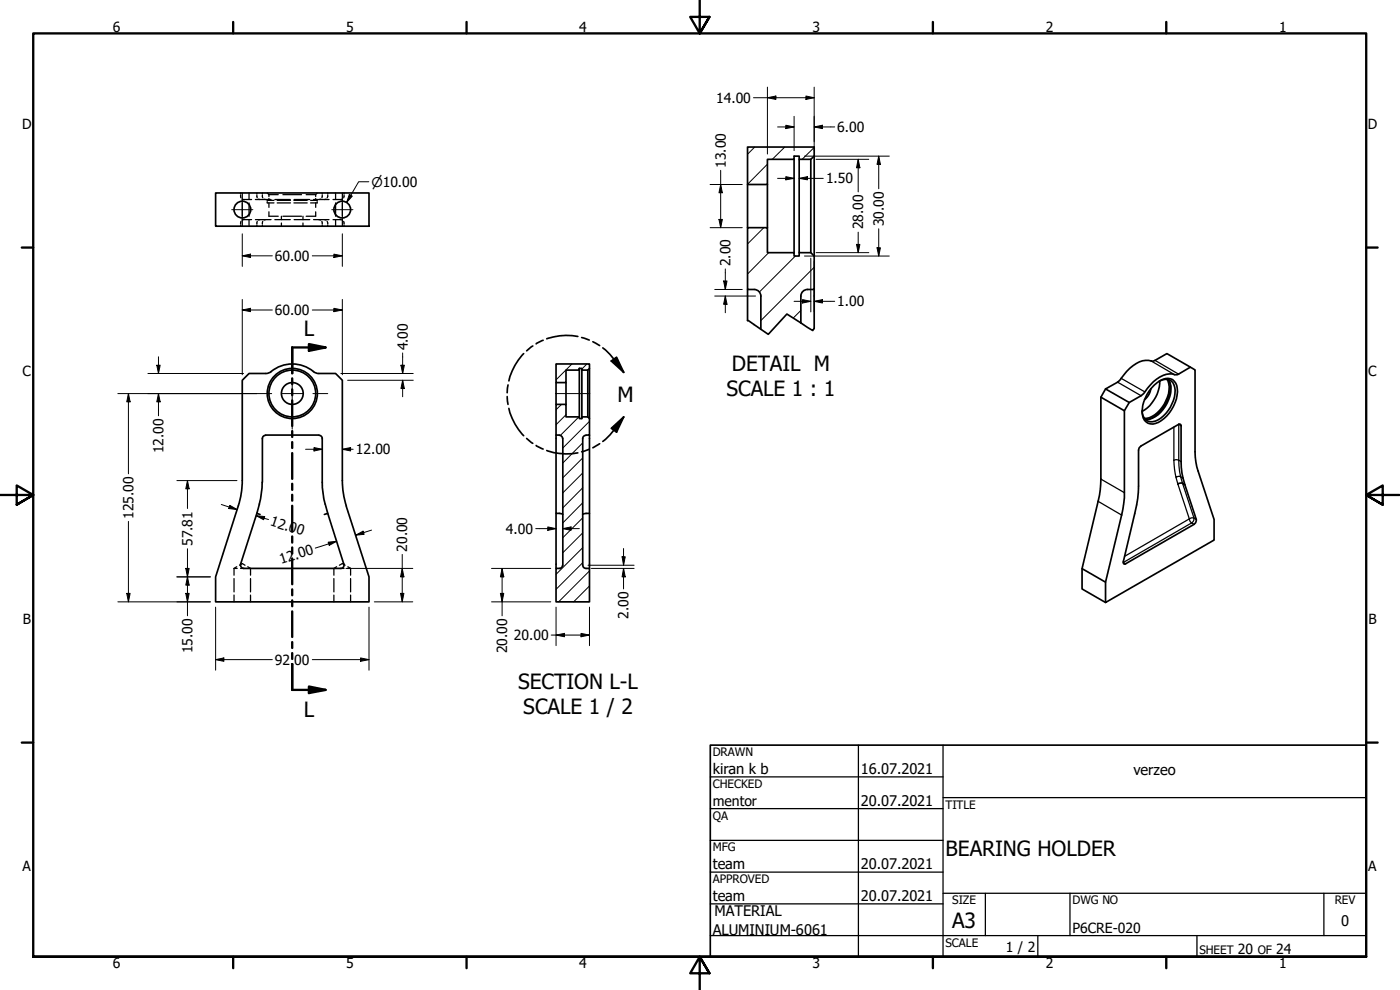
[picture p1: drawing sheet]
<svg xmlns="http://www.w3.org/2000/svg" width="420mm" height="297mm" viewBox="0 0 420 297" stroke-linecap="round" stroke-linejoin="round" font-family="sans-serif">
<!-- layer: Hatch (ANSI) -->
<g fill="none" stroke="#000" stroke-width=".3">
<path d="M226.5 44.1l-2.2 2.2M230.3 49.3l-6 6M235.5 44.1l-3.7 3.7M244.3 44.2l-3.6 3.6M229.2 68.3l-4.9 4.9M230.7 75.8l-6.4 6.4M238.7 76.8l-10.8 10.8M240.3 93.1l-2.2 2.3M244.3 80.2l-16 16M167.1 109.2l-.2 .3M171.6 109.2l-4.7 4.8M176.1 109.2l-1.5 1.5"/>
<path d="M168.5 121.3l-1.6 1.6M169.9 124.4l-3 3M173.7 125.1l-5.6 5.6M174.9 137.4l-6 6M174.9 132.9l-6 6M176.9 126.4l-8 8M174.9 159.9l-6 5.9M174.9 155.4l-6 5.9M174.9 150.9l-6 6M174.9 146.4l-6 6M174.9 141.9l-6 6M174.9 168.8l-8 8"/>
<path d="M174.9 164.3l-8 8M176.9 175.8l-4.8 4.8M176.9 171.3l-9.3 9.3M176.9 180.3l-.3 .3"/>
</g>
<!-- layer: Hidden (ANSI) -->
<g fill="none" stroke="#000" stroke-width=".38">
<path d="M72.2 58.5l.1 .9M72.2 57.9v.3M72.7 59.7l2.8 .2M72.7 57.9v2M74.7 57.9v2M76.6 59.9h4.7M77.1 58.5l.1 .9M77.1 57.9v.3M77.6 59.7l.4 .2M78.7 58.5l.2 .9M78.7 57.9v.3M79.2 59.7l.5 .2"/>
<path d="M80.2 57.9l.2 .2M80.5 58.2l.2 .2M80.7 58.4h2.8M80.7 58.4v.6M80.7 59.5v.6M82.5 59.9h4.6M84.9 58.4h5.6M88.3 59.9h4.7M91.9 58.4h2.8M94.1 59.9h4.6M94.7 58.4v.6M94.7 59.5v.6"/>
<path d="M94.9 58.2l-.2 .2M95.2 57.9l-.1 .2M96.2 59.7l-.5 .2M96.7 58.5l-.1 .9M96.7 57.9v.3M97.9 59.7l-.6 .2M98.4 58.5l-.2 .9M98.4 57.9v.3M100.7 57.9v2M102.7 59.7l-2.8 .2M102.7 57.9v2M103.3 58.5l-.2 .9"/>
<path d="M103.3 57.9v.3M72.2 67.5v.4M72.3 66.4l-.1 .8M72.7 60.9v4M72.7 65.9v2M74.7 60.9v4M74.7 65.9v2M75.5 65.9l-2.8 .1M76.6 65.9h4.7M77.1 67.5v.4M77.2 66.4l-.1 .8M78 65.9l-.4 .1"/>
<path d="M78.7 67.5v.4M78.9 66.4l-.2 .8M79.7 65.9l-.5 .1M80.2 60.6v.3h2M80.7 63.5v1.4h2.8M80.7 60.9v1.3M82.2 60.1h-2v.3M82.5 65.9h4.6M83.2 60.1h4M83.2 60.9h4M84.5 64.9v1M84.5 66.9v1"/>
<path d="M84.9 64.9h5.6M88.2 60.1h4M88.2 60.9h4M88.3 65.9h4.7M90.9 64.9v1M90.9 66.9v1M93.2 60.1h2v.3M94.1 65.9h4.6M94.7 63.5v1.4h-2.8M94.7 60.9v1.3M95.2 60.6v.3h-2M95.7 65.9l.5 .1"/>
<path d="M96.6 66.4l.1 .8M96.7 67.5v.4M97.3 65.9l.6 .1M98.2 66.4l.2 .8M98.4 67.5v.4M99.9 65.9l2.8 .1M100.7 60.9v4M100.7 65.9v2M102.7 60.9v4M102.7 65.9v2M103.1 66.4l.2 .8M103.3 67.5v.4"/>
<path d="M70.2 170.5h1M70.2 170.5v2.1M70.2 173.6v4M70.2 178.5v2.1M71.1 170l-.9 .5M71.9 169.6l.8-.5 .8 .5M72.2 170.5h1M74.4 170l.8 .5v2.1M75.2 173.6v4M75.2 178.5v2.1M100.2 173.6v4M100.2 178.5v2.1"/>
<path d="M101 170l-.8 .5v2.1M101.9 169.6l.8-.5 .9 .5M102.2 170.5h1.1M104.2 170.5h1M104.4 170l.8 .5M105.2 170.5v2.1M105.2 173.6v4M105.2 178.5v2.1"/>
</g>
<!-- layer: Visible (ANSI) -->
<g fill="none" stroke="#000" stroke-width=".51">
<path d="M64.7 57.9h46v10h-46zM224.3 55.4v12.9M230.3 55.4v12.9M238.3 47.8v28M239.8 47.8v28M243.3 47.8v28M244.3 46.8l-1 1h-3.5v-1h-1.5v1h-8v7.6h-6v-11.3h20v32.7M224.3 86.9v9.3M226.3 86.9h-2v-18.6h6v7.5h8v1h1.5v-1h3.5l1 1v10.1a3.6 3.6 0 0 0-3.4 .5l-.6 1.5v8M226.3 86.9a2 2 0 0 1 2 2v9.9M244.3 86.9v11.6M81.4 111.5a10.1 10.1 0 0 1 13 .2l1.3 .4h5l2 2v30.1"/>
<path d="M81.4 111.5l-1.6 .6h-5.1l-2 2v30.1a25 25 0 0 1-1.2 7.6l-6.8 21.3v7.5h46v-7.5l-7-22.1a25 25 0 0 1-1-6.8M166.9 109.2h10v1.3l-.5 .5h-1.8v-.5h-.7v.5h-4v3.8h-3zM166.9 114.8v6.5M169.9 114.8v6.5M173.9 111v14.1M174.6 111v14.1M176.4 111v14.1M176.9 110.5v15.1M330.4 119.2v24.5l-.2 3.3-.6 3.4-4.9 20.2 7.1 4.1M331.8 116.7l-1.4 2.5 7 4M345.4 116.6l-.7 1.9-1.2 1.4M346.4 115.6a5 5 0 0 1 5.5-1.7 4.4 4.4 0 0 1 1.4 4.7 10.9 10.9 0 0 1-6.5 8.4 3.1 3.1 0 0 1-4-3.3 11.9 11.9 0 0 1 3.6-8.1z"/>
<path d="M347.9 114.3a2.97 2.97 0 0 1 3.3-.2 2.97 2.97 0 0 1 1.5 3 10.5 10.5 0 0 1-6 9.3 2.86 2.86 0 0 1-3.9-3.2M348 114.3a10.6 10.6 0 0 1-5.2 9.1M350.2 113.8a7.6 7.6 0 0 1-.8 7.4 7.5 7.5 0 0 1-5.9 4.3M350.5 113.8a6.7 6.7 0 0 1-.2 7.2 8.1 8.1 0 0 1-5.9 4.8h-.7M351.1 114.8a10.8 10.8 0 0 1-6.4 11M357.3 110.2l-7.1-4.1-3.6 2a1.99 1.99 0 0 1-1.9 0 9.1 9.1 0 0 0-7.4 4.3l-1.9 2.3-3.6 2 7.1 4.1M78.7 131.6v14l-.4 3.2-.5 2.5M79.7 130.5h16M79.7 130.6a.98 .98 0 0 0-1 1M95.7 130.6a.98 .98 0 0 1 1 1M96.7 131.6v14l.3 3.2 .6 2.4M166.9 130.5v23.5h1l1 .4"/>
<path d="M167.9 130.6a.98 .98 0 0 1 .9 1M167.9 130.5h-1v-9.2h3v3.8h4v.5h.7v-.5h1.8l.5 .5v4.9h-1M168.9 131.6v38M174.9 131.6v38a.99 .99 0 0 0 1 .9h1v10.1h-10v-10.1h1M175.9 130.6a.98 .98 0 0 0-1 1M176.9 130.5v40M338.9 120.8l3.9-2.4a18.1 18.1 0 0 1 6.3-5.8 5.5 5.5 0 0 1 3.8-.2l.8-.1 3.6-2.1 1.3 .8 .1 26.1 .8 4.2 4.9 14.6v6.1l-32.6 18.8v-6.1l4.8-20.2 .6-3.4 .2-1.7v-26.2zM77.1 154l.9 .4M77.1 154l-4.9 15.3M77.9 151.2l-.8 2.8M97.6 151.2l5.6 18.1M98.4 154l-1.1 .4"/>
<path d="M166.9 154v16.5M176.9 154h-1l-1 .4M353.5 145.3l.3-.3a1.46 1.46 0 0 1 1.8 .5 20.8 20.8 0 0 1-1.1-7v-10.8l-.1-.3-.4-.2-11.6 6.6-.5 .6-.2 .7v10.7a32.9 32.9 0 0 1-1.1 8.3l-3.5 14.4 .1 .6 .4 .2 20.7-12 .5-.5 .2-.9-3.4-10.4M72.2 169.3l.2 .8 .8 .4h29.1l.8-.4 .1-.8M168.8 169.6a.98 .98 0 0 1-.9 .9M324.7 170.6v6.1l7.1 4.1"/>
<circle cx="72.7" cy="62.9" r="2.51"/>
<circle cx="102.7" cy="62.9" r="2.51"/>
<circle cx="87.7" cy="118.1" r="7.5"/>
<circle cx="87.7" cy="118.1" r="7"/>
<circle cx="87.7" cy="118.1" r="3.3"/>
</g>
<!-- layer: Break Line (ANSI) -->
<path d="M224.3 96.2l6.3 4.1 5.6-6.1 7.7 5 .4-.7" fill="none" stroke="#000" stroke-width=".51"/>
<!-- layer: Visible Narrow (ANSI) -->
<g fill="none" stroke="#000" stroke-width=".38">
<path d="M335.4 114.7l7.1 4M336.5 113.5l7.1 4.1M345.5 108.3l7.1 4.1M346.6 108.1l7.1 4.2M352.3 138.1l.7-.2 .8 .2M352.3 138.1l.6 5.1 .7-.3 .7 .2-.5-5M352.3 128.1v10M353.8 138.1l.7 .4M354.5 127.7l-.7-.4v10.8M329.6 150.4l7 4.1M330.4 143.7l7 4.1M352.9 143.2l4 12.5"/>
<path d="M355 143.4l-.7-.3 4 12.3M356.9 155.7l.2 .7 .5 .5M356.9 155.7l-19.4 11.2M357.6 156.9l-20.5 11.9 .7 .3M357.6 156.9l.7 .4M358.3 155.4h-.7l-.7 .3M358.3 155.4l-.2 1-.5 .5M358.3 155.4l.7 .5"/>
</g>
<!-- layer: Section Line (ANSI) -->
<g fill="none" stroke="#000" stroke-width=".7">
<path d="M87.7 113.5v1.8M87.7 116.8v1.8M92.7 103.2l5 1.1-5 1zM97.7 104.3h-10v7.7M87.7 120.1v7.7M87.7 129.3v1.8M87.7 132.6v1.8M87.7 135.9v7.8M87.7 145.1v1.9M87.7 148.4v1.8M87.7 151.8v7.7M87.7 161v1.8"/>
<path d="M87.7 164.3v1.8M87.7 167.6v7.7M87.7 176.8v1.8M87.7 180.1v1.8M87.7 183.4v7.7M87.7 192.6v1.8M87.7 195.9v1.8M87.7 199.2v7.8h10M92.7 206l5 1-5 .9z"/>
</g>
<g fill="#000">
<path d="M92.7 103.2l5 1.1-5 1z" fill-rule="evenodd"/>
<path d="M92.7 206l5 1-5 .9z" fill-rule="evenodd"/>
</g>
<!-- layer: Detail Boundary (ANSI) -->
<g fill="none" stroke="#000" stroke-width=".51">
<path d="M152.2 119l.3 2.3M152.5 115.5l-.3 2.3M157.2 106.1a17.7 17.7 0 0 0-4.5 8.2M159.9 103.8l-1.8 1.5M163 102.1l-2.1 1.1M173.4 101a18.2 18.2 0 0 0-9.3 .6M174.6 101.3l2.2 .7M177.9 102.5l2.1 1.2M180.9 104.4a27.2 27.2 0 0 1 6.3 7.3M183.5 108.3l1.5-1.1 2.2 4.5zM152.7 122.5a17.7 17.7 0 0 0 4.5 8.2M158.1 131.6l1.8 1.4"/>
<path d="M160.9 133.7l2.1 1M164.1 135.2a18.2 18.2 0 0 0 9.3 .7M176.8 134.8l-2.2 .8M180 133.1l-2.1 1.3M183.5 128.5l3.7-3.4-2.2 4.6zM187.2 125.1a27.2 27.2 0 0 1-6.3 7.3"/>
</g>
<g fill="#000">
<path d="M183.5 108.3l1.5-1.1 2.2 4.5z" fill-rule="evenodd"/>
<path d="M183.5 128.5l3.7-3.4-2.2 4.6z" fill-rule="evenodd"/>
</g>
<!-- layer: Border (ANSI) -->
<g fill="none" stroke="#000" stroke-width=".7">
<path d="M70 6.6v3.4M140 6.6v3.4M210 0v10l-2.9-4.9h5.8l-2.9 4.9 2.9-4.9M280 6.6v3.4M350 6.6v3.4M6.5 74.3h3.5M410 74.3h3.4M0 148.5h10l-5-2.8v5.7l5-2.9-5 2.9M420 148.5h-10l5-2.8v5.7l-5-2.9 5 2.9M6.5 222.8h3.5M410 222.8h3.4M10 287.1v-277.1h400v277.1h-400h400"/>
<path d="M70 287.1v3.4M140 287.1v3.4M212.9 292l-2.9-4.9 2.9 4.9h-5.8l2.9-4.9v9.9M280 287.1v3.4M350 287.1v3.4"/>
</g>
<!-- layer: Title (ANSI) -->
<g fill="none" stroke="#000" stroke-width=".38">
<path d="M213.2 233.1h69.8M257.6 223.6v63.5M283 239.3h127M283 223.6v63.5M213.2 242.6h69.8M213.2 252.1h69.8M213.2 261.7h69.8M213.2 271.2h69.8M283 268h127M295.7 268v12.7M321.1 268v12.7M397.3 268v12.7"/>
<path d="M213.2 280.7h196.8M311.5 280.7v6.4M359.2 280.7v6.4"/>
</g>
<path d="M213.2 223.6h196.8v63.5h-196.8z" fill="none" stroke="#000" stroke-width=".51"/>
<!-- layer: Center Mark (ANSI) -->
<path d="M72.7 59.7v6.4M102.7 59.7v6.4M69.5 62.9h6.4M99.6 62.9h6.3M77 118.1h4.5M84.5 118.1h6.4M87.7 107.4v4.5M87.7 114.9v6.4M93.9 118.1h4.5M87.7 124.3v4.5" fill="none" stroke="#000" stroke-width=".3"/>
<!-- layer: Centerline (ANSI) -->
<path d="M166.7 118.1h10.3" fill="none" stroke="#000" stroke-width=".3"/>
<!-- layer: Dimension (ANSI) -->
<g fill="none" stroke="#000" stroke-width=".3">
<path d="M226.1 29.3h18.2M230.3 29.3l2.6-.5v1zM230.3 26.1v20.1M233.4 38.1h4.9M235.8 37.6l2.5 .5-2.5 .5zM238.3 34.9v10.3M241.9 28.8l2.4 .5-2.4 .5zM244.3 38.1l2.5-.5v1zM244.3 26.1v19.1M244.3 38.1h6.2M104.8 58.3l.9 .6-1.7 1.9zM110.7 54.5h-3.1l-3.6 6.3"/>
<path d="M213.1 55.4h9.7M216.3 55.4l.5 2.4h-1zM216.3 51.1v17.2M233.4 53.5h4.9M235.8 53l2.5 .5-2.5 .5zM239.8 53.5l2.5-.5v1zM239.8 53.5h7.3M241.4 46.8h25.5M244.9 47.8h15.8M257.6 47.8l.5 2.5h-1.1zM257.6 47.8v9.8M263.7 46.8l.5 2.5h-1z"/>
<path d="M263.7 46.8v9.8M72.7 76.8l2.5-.6v1.1zM72.7 70.2v9.7M72.7 76.8h9M93.7 76.8h9M100.2 76.2l2.5 .6-2.5 .5zM102.7 70.2v9.7M213.1 68.3h9.7M215.8 65.8h1l-.5 2.5zM241.4 76.8h25.5M243.3 77.5v16.1M244.3 78.4v15.2"/>
<path d="M244.9 75.8h15.8M257 73.3h1.1l-.5 2.5zM257.6 69.6v6.2M263.2 74.3h1l-.5 2.5zM263.7 68.6v8.2M72.7 93l2.5-.5v1zM72.7 93h9M72.7 89.8v22.6M93.7 93h9M100.2 92.5l2.5 .5-2.5 .5zM102.7 89.8v22.6M214.5 86.9h8.3"/>
<path d="M214.5 88.8h12.3M217.2 84.3h1l-.5 2.6zM217.7 88.8l.5 2.5h-1zM217.7 80.7v6.2M217.7 88.8v5M238.3 90.4h5M240.9 89.9l2.4 .5-2.4 .5zM244.3 90.4l2.5-.5v1zM244.3 90.4h6.2M35.4 118.1h41.6M38.5 118.1l.6 2.5h-1.1zM38.5 118.1v24.1"/>
<path d="M44.4 112.1h28.7M47.1 109.6h1l-.5 2.5zM47.6 118.1l.5 2.5h-1zM47.6 107v5.1M47.6 118.1v6.7M102.3 112.1h21.7M104.3 114.1h19.7M120.3 109.6h1l-.5 2.5zM120.8 114.1l.5 2.5h-1zM120.8 105.9v6.2M120.8 114.1v4.9M91.7 134.8h5"/>
<path d="M94.2 134.3l2.5 .5-2.5 .5zM102.7 134.8l2.5-.5v1zM102.7 134.8h3.3M38.5 156.4v24.2M53.1 144.2h18M56.3 144.2l.5 2.5h-1zM56.3 144.2v8.4M66.4 151.4l4.8 1.5M69 151.6l2.2 1.3-2.6-.3zM76.9 154.7l2.5 .3-.3 .9zM76.9 154.7l3.7 1.2M111.5 159.1l-4.8 1.5"/>
<path d="M160.8 158.6h6.1M164.4 158.1l2.5 .5-2.5 .5zM168.9 158.6l2.5-.5v1zM168.9 158.6h5M38 178h1.1l-.6 2.6zM53.1 173.1h10M55.8 178h1l-.5 2.6zM55.8 170.5h1l-.5 2.6zM56.3 173.1l.5 2.5h-1zM56.3 164.6v20.2M98.5 162.7l2.5-.3-2.2 1.2zM101 162.4l-6.4 2.1"/>
<path d="M103.8 170.5h20.1M106.7 160.6l2.3-1.2 .3 .9zM120.2 178h1l-.5 2.6zM120.7 170.5l.5 2.6h-1zM120.7 166.4v14.2M147.5 170.5h17.8M150.2 178h1l-.5 2.6zM150.7 170.5l.5 2.6h-1zM150.7 170.5v14.3M176.5 169.6h13.8M177.5 170.5h12.8M186.7 167.1h.9l-.5 2.5z"/>
<path d="M187.1 170.5l.5 2.6h-.9zM187.1 164.6v5M187.1 170.5v6.2M35.4 180.6h27.7M64.7 197.9l2.5-.5v1zM64.7 197.9h17M64.7 182.2v18.9M93.7 197.9h17M108.2 197.4l2.5 .5-2.5 .5zM110.7 182.2v18.9M112.3 180.6h11.6M147.5 180.6h17.8"/>
<path d="M165.4 190.5h11.5M166.9 190.5l2.5-.5v1.1zM166.9 182.2v11.5M174.4 190l2.5 .5-2.5 .6zM176.9 182.2v11.5"/>
</g>
<g fill="#000">
<path d="M230.3 29.3l2.6-.5v1z" fill-rule="evenodd"/>
<path d="M235.8 37.6l2.5 .5-2.5 .5z" fill-rule="evenodd"/>
<path d="M241.9 28.8l2.4 .5-2.4 .5z" fill-rule="evenodd"/>
<path d="M244.3 38.1l2.5-.5v1z" fill-rule="evenodd"/>
<path d="M104.8 58.3l.9 .6-1.7 1.9z" fill-rule="evenodd"/>
<path d="M216.3 55.4l.5 2.4h-1z" fill-rule="evenodd"/>
<path d="M235.8 53l2.5 .5-2.5 .5z" fill-rule="evenodd"/>
<path d="M239.8 53.5l2.5-.5v1z" fill-rule="evenodd"/>
<path d="M257.6 47.8l.5 2.5h-1.1z" fill-rule="evenodd"/>
<path d="M263.7 46.8l.5 2.5h-1z" fill-rule="evenodd"/>
<path d="M72.7 76.8l2.5-.6v1.1z" fill-rule="evenodd"/>
<path d="M100.2 76.2l2.5 .6-2.5 .5z" fill-rule="evenodd"/>
<path d="M215.8 65.8h1l-.5 2.5z" fill-rule="evenodd"/>
<path d="M257 73.3h1.1l-.5 2.5z" fill-rule="evenodd"/>
<path d="M263.2 74.3h1l-.5 2.5z" fill-rule="evenodd"/>
<path d="M72.7 93l2.5-.5v1z" fill-rule="evenodd"/>
<path d="M100.2 92.5l2.5 .5-2.5 .5z" fill-rule="evenodd"/>
<path d="M217.2 84.3h1l-.5 2.6z" fill-rule="evenodd"/>
<path d="M217.7 88.8l.5 2.5h-1z" fill-rule="evenodd"/>
<path d="M240.9 89.9l2.4 .5-2.4 .5z" fill-rule="evenodd"/>
<path d="M244.3 90.4l2.5-.5v1z" fill-rule="evenodd"/>
<path d="M47.1 109.6h1l-.5 2.5z" fill-rule="evenodd"/>
<path d="M120.3 109.6h1l-.5 2.5z" fill-rule="evenodd"/>
<path d="M120.8 114.1l.5 2.5h-1z" fill-rule="evenodd"/>
<path d="M38.5 118.1l.6 2.5h-1.1z" fill-rule="evenodd"/>
<path d="M47.6 118.1l.5 2.5h-1z" fill-rule="evenodd"/>
<path d="M94.2 134.3l2.5 .5-2.5 .5z" fill-rule="evenodd"/>
<path d="M102.7 134.8l2.5-.5v1z" fill-rule="evenodd"/>
<path d="M56.3 144.2l.5 2.5h-1z" fill-rule="evenodd"/>
<path d="M69 151.6l2.2 1.3-2.6-.3z" fill-rule="evenodd"/>
<path d="M76.9 154.7l2.5 .3-.3 .9z" fill-rule="evenodd"/>
<path d="M106.7 160.6l2.3-1.2 .3 .9z" fill-rule="evenodd"/>
<path d="M164.4 158.1l2.5 .5-2.5 .5z" fill-rule="evenodd"/>
<path d="M168.9 158.6l2.5-.5v1z" fill-rule="evenodd"/>
<path d="M38 178h1.1l-.6 2.6z" fill-rule="evenodd"/>
<path d="M55.8 178h1l-.5 2.6z" fill-rule="evenodd"/>
<path d="M55.8 170.5h1l-.5 2.6z" fill-rule="evenodd"/>
<path d="M56.3 173.1l.5 2.5h-1z" fill-rule="evenodd"/>
<path d="M98.5 162.7l2.5-.3-2.2 1.2z" fill-rule="evenodd"/>
<path d="M120.2 178h1l-.5 2.6z" fill-rule="evenodd"/>
<path d="M120.7 170.5l.5 2.6h-1z" fill-rule="evenodd"/>
<path d="M150.2 178h1l-.5 2.6z" fill-rule="evenodd"/>
<path d="M150.7 170.5l.5 2.6h-1z" fill-rule="evenodd"/>
<path d="M186.7 167.1h.9l-.5 2.5z" fill-rule="evenodd"/>
<path d="M187.1 170.5l.5 2.6h-.9z" fill-rule="evenodd"/>
<path d="M64.7 197.9l2.5-.5v1z" fill-rule="evenodd"/>
<path d="M108.2 197.4l2.5 .5-2.5 .5z" fill-rule="evenodd"/>
<path d="M166.9 190.5l2.5-.5v1.1z" fill-rule="evenodd"/>
<path d="M174.4 190l2.5 .5-2.5 .6z" fill-rule="evenodd"/>
</g>
<g font-size="6.3">
<text x="91.2" y="100.8">L</text>
<text x="219.6" y="111.4">DETAIL M</text>
<text x="218" y="118.9">SCALE 1 : 1</text>
<text x="185.4" y="120.7">M</text>
<text x="155.5" y="206.7">SECTION L-L</text>
<text x="91.2" y="215.1">L</text>
<text x="157" y="214.2">SCALE 1 / 2</text>
<text x="283.8" y="257">BEARING HOLDER</text>
<text x="285.8" y="278.6">A3</text>
</g>
<g font-size="4.4">
<text x="213.9" y="232.2">kiran k b</text>
<text x="258.4" y="232.2">16.07.2021</text>
<text x="340.2" y="232.6">verzeo</text>
<text x="258.4" y="241.7">20.07.2021</text>
<text x="213.9" y="260.8">team</text>
<text x="258.4" y="260.8">20.07.2021</text>
<text x="213.9" y="270.3">team</text>
<text x="214.4" y="274.8">MATERIAL</text>
<text x="258.4" y="270.3">20.07.2021</text>
<text x="213.9" y="280.6">ALUMINIUM-6061</text>
<text x="402.5" y="277.8">0</text>
</g>
<g font-size="4.2">
<text x="33.8" y="9.6">6</text>
<text x="103.9" y="9.6">5</text>
<text x="173.9" y="9.6">4</text>
<text x="243.8" y="9.6">3</text>
<text x="313.9" y="9.6">2</text>
<text x="383.9" y="9.6">1</text>
<text x="214.9" y="30.8">14.00</text>
<text x="6.7" y="38.7">D</text>
<text x="251.3" y="39.6">6.00</text>
<text x="410.5" y="38.7">D</text>
<text x="217.8" y="50.3" transform="rotate(-90 217.8 50.3)">13.00</text>
<text x="247.9" y="55">1.50</text>
<text x="259.1" y="68.8" transform="rotate(-90 259.1 68.8)">28.00</text>
<text x="265.2" y="67.9" transform="rotate(-90 265.2 67.9)">30.00</text>
<text x="82.5" y="78.3">60.00</text>
<text x="219.2" y="79.9" transform="rotate(-90 219.2 79.9)">2.00</text>
<text x="82.5" y="94.5">60.00</text>
<text x="251.3" y="91.9">1.00</text>
<text x="122.4" y="105.1" transform="rotate(-90 122.4 105.1)">4.00</text>
<text x="6.8" y="113">C</text>
<text x="410.7" y="113">C</text>
<text x="49.1" y="136" transform="rotate(-90 49.1 136)">12.00</text>
<text x="106.8" y="136.3">12.00</text>
<text x="40.1" y="155.7" transform="rotate(-90 40.1 155.7)">125.00</text>
<text x="80.9" y="157.6" transform="rotate(18 80.9 157.6)">12.00</text>
<text x="151.8" y="160.1">4.00</text>
<text x="57.8" y="163.8" transform="rotate(-90 57.8 163.8)">57.81</text>
<text x="122.2" y="165.6" transform="rotate(-90 122.2 165.6)">20.00</text>
<text x="84.4" y="169.3" transform="rotate(-18 84.4 169.3)">12.00</text>
<text x="188.7" y="185.7" transform="rotate(-90 188.7 185.7)">2.00</text>
<text x="6.9" y="187.2">B</text>
<text x="410.7" y="187.2">B</text>
<text x="57.8" y="196" transform="rotate(-90 57.8 196)">15.00</text>
<text x="152.2" y="196" transform="rotate(-90 152.2 196)">20.00</text>
<text x="154.2" y="192.1">20.00</text>
<text x="82.5" y="199.4">92.</text>
<text x="88.3" y="199.4">00</text>
<text x="213.9" y="241.8">mentor</text>
<text x="6.8" y="261.4">A</text>
<text x="410.7" y="261.4">A</text>
<text x="321.9" y="279.9">P6CRE-020</text>
<text x="301.9" y="285.6">1 / 2</text>
<text x="371.5" y="286.2">20</text>
<text x="383" y="286.2">24</text>
<text x="33.8" y="290.5">6</text>
<text x="103.9" y="290.5">5</text>
<text x="173.9" y="290.5">4</text>
<text x="243.8" y="290.5">3</text>
<text x="313.9" y="290.5">2</text>
<text x="383.9" y="290.5">1</text>
</g>
<text font-size="4" x="111.4" y="56.1">⌀10.00</text>
<g font-size="3.5">
<text x="213.9" y="226.9">DRAWN</text>
<text x="213.9" y="236.4">CHECKED</text>
<text x="213.9" y="245.9">QA</text>
<text x="283.8" y="242.6">TITLE</text>
<text x="213.9" y="255.4">MFG</text>
<text x="213.9" y="265">APPROVED</text>
<text x="285.8" y="271.3">SIZE</text>
<text x="321.9" y="271.3">DWG NO</text>
<text x="400.6" y="271.3">REV</text>
<text x="283.8" y="284">SCALE</text>
<text x="360" y="286.2">SHEET</text>
<text x="377.4" y="286.2">OF</text>
</g>
</svg>
